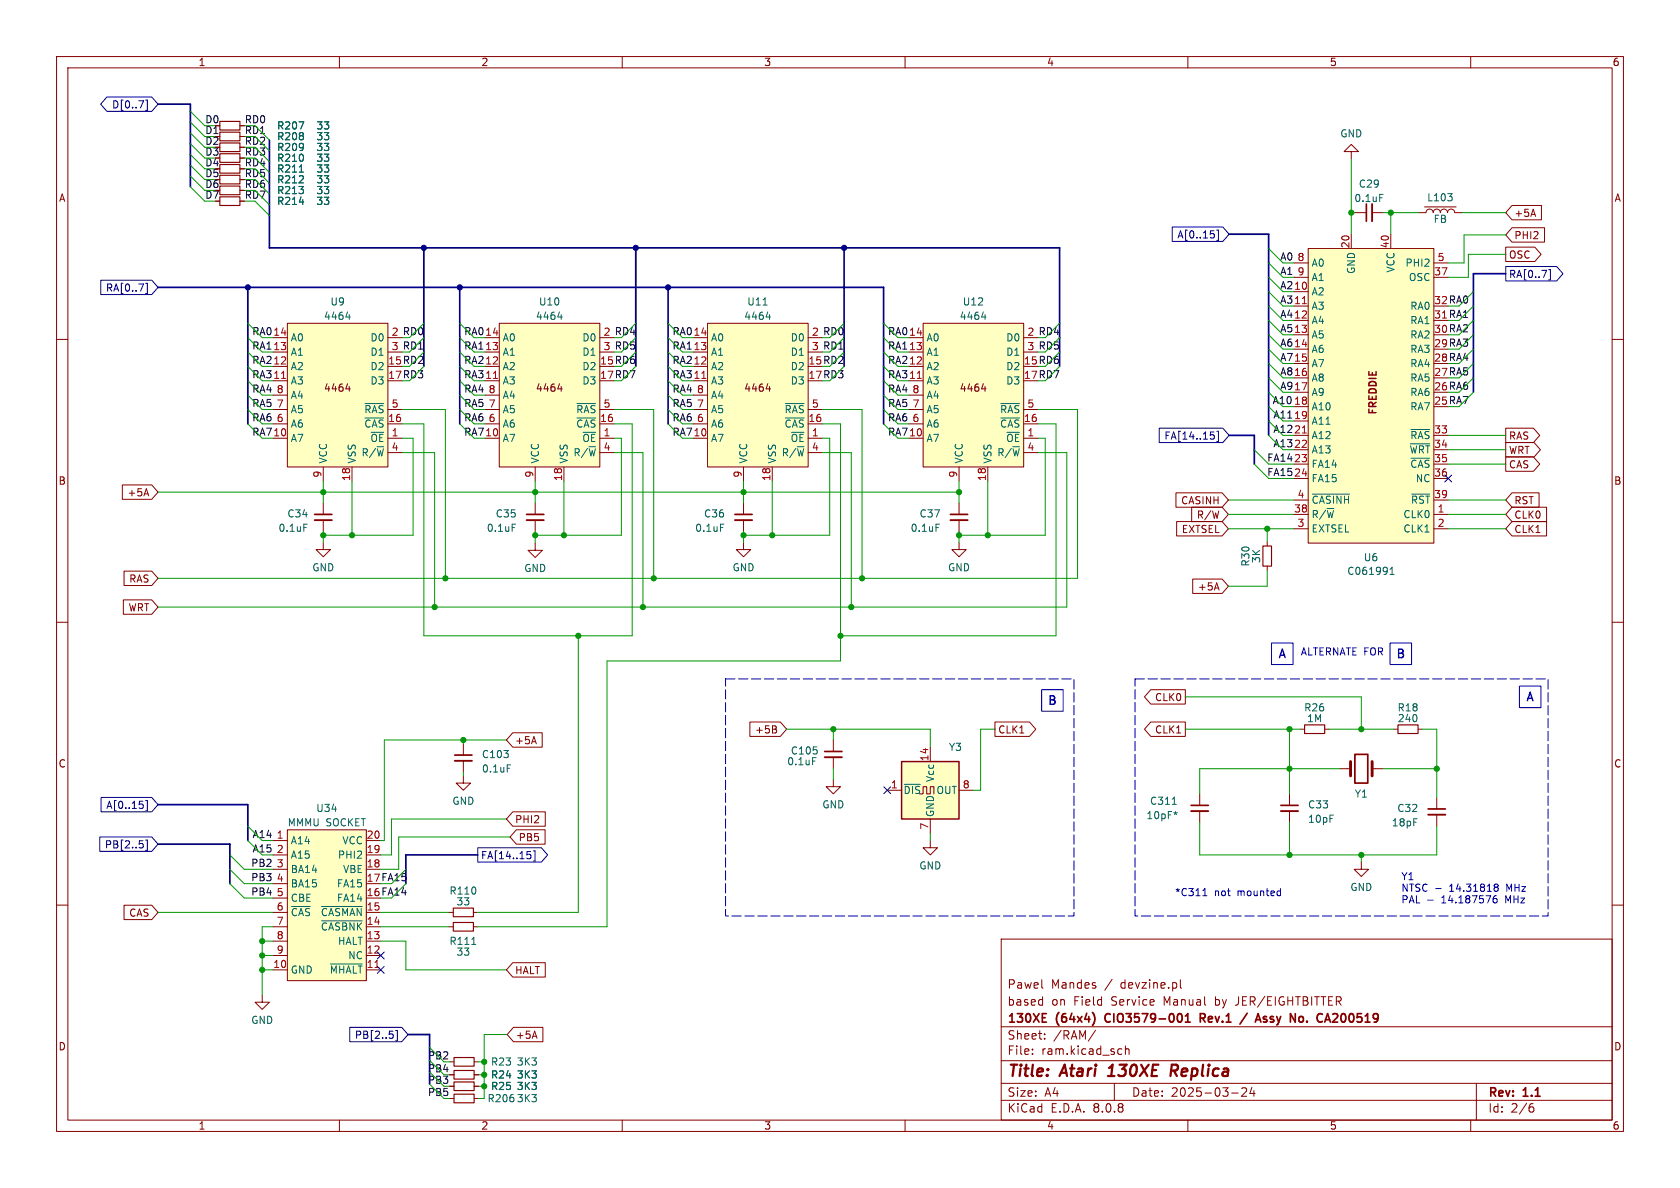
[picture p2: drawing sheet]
<svg xmlns="http://www.w3.org/2000/svg" width="297mm" height="210mm" viewBox="0 0 297 210" stroke-linecap="round" stroke-linejoin="round" font-family="sans-serif">
<g fill="none" stroke="#840000" stroke-width=".18">
<path d="M10 10h277v190h-277zM12 12h273v186h-273zM60 10v2M110 10v2M160 10v2M210 10v2M260 10v2M10 60h2M285 60h2M10 110h2M285 110h2M10 160h2"/>
<path d="M79.4 163.8h.7M83.7 163.8h.8M177 166h108v32h-108zM184.2 176.7l.1 .1M184.2 174.6l.2 .1M184.3 176.2v1.5M184.3 177.6l-.1 .1M208.7 173.2v1.3l.2 .2M285 160h2M60 198v2M110 198v2M160 198v2"/>
<path d="M177 194.5h108M177 191.5h108M177 187.5h108M177 181.5h108M182.5 186.3v.1M182.5 185.5v.1M184.7 183.6v.1M184.7 182.8v.1M193.7 182.1l-1.3 2M197 191.5v3M197.9 185.4l.4 .1M198.3 186.3l-.4 .1"/>
<path d="M199 185.5l.2-.1 .3 .1 .1 .9M199 184.9v1.5M210 198v2M217.7 193.2h1.2M219.5 192.4l.6-.1 .2 .1 .1 .3-.9 1.1h.9M221.3 192.2l-.3 1.1h.9M221.7 192.8v1M260 198v2M261 191.5v6.5M270.6 195.7h.4l.2 .3-.1 .5-.5 .1M271 195.1l-.4 .1"/>
</g>
<path d="M195.9 190.2h1.1M196.5 188.5l-.4 .3M207.5 189.3l.6 .9M207.9 188.2h-.7l-.3 2M208 189.2l-1 .1" fill="none" stroke="#840000" stroke-width=".4"/>
<g fill="none" stroke="#840000" stroke-width=".3">
<path d="M184.3 179.2h.7M193.5 179.6v1M195.5 179.4l-.2 .4 .2 .7M208.9 179.5v.9M209.6 179.6l.4-.4v1.5M212.6 180l.5 .7M212.9 179.3l-.7-.1v1.5M212.9 179.9l-.7 .1M220.5 179.1l-1.3 1.9M222.4 179.2l.5 1.5M223.9 179.8l-.3-.1-.3 .2 .1 .2 .5 .2M230.1 179.7l.3 .3v.4l-.3 .3"/>
<path d="M234.7 179.2l.5 1.5M236.2 179.2l-.6 .1M236.4 179.8l-.8 .9h.9M184.3 180.7h.7M209.6 180.7h.8M222.1 180.3h.7M223.3 180.6h.6"/>
</g>
<path d="M80.1 163.1h3.6v1.5h-3.6z" fill="none" stroke="#840000" stroke-width=".2"/>
<path d="M83.4 166.9h.7" fill="none" stroke="#006464" stroke-width=".18"/>
<path d="M231.3 43.9h22.2v52.1h-22.2z" fill="#ffffc2"/>
<g fill="none" stroke="#840000" stroke-width=".18">
<path d="M228.7 51.6h2.6M228.7 54.1h2.6M228.7 56.6h2.6M228.7 59.2h2.6M228.7 49h2.6M228.7 46.5h2.6M231.3 43.9h22.2v52.1h-22.2zM238.9 41.4v2.5M245.9 41.4v2.5M253.5 49h2.5M253.5 46.5h2.5M228.7 61.7h2.6"/>
<path d="M228.7 64.3h2.6M228.7 66.8h2.6M228.7 69.3h2.6M228.7 71.9h2.6M228.7 74.4h2.6M228.7 77h2.6M228.7 79.5h2.6M253.5 77h2.5M253.5 79.5h2.5M57.1 95.9v1.3h1.3l-1.3 1.2-1.2-1.2h1.2M228.7 90.9h2.6M228.7 93.5h2.6"/>
<path d="M228.7 82h2.6M228.7 84.6h2.6M228.7 88.4h2.6M253.5 90.9h2.5M253.5 93.5h2.5M253.5 82h2.5M253.5 84.6h2.5M253.5 88.4h2.5M212.1 140.3v2.1M212.1 143.4v2"/>
</g>
<path d="M230.2 53.7h.8M230.2 76.5h.8" fill="none" stroke="#a90000" stroke-width=".18"/>
<path d="M249.3 78.5h3.5M249.4 75.9h3.4M232 87.3h6.6M249.4 81h3.4M249.6 87.3h3.2M245.7 101.5h.8M245.7 100.6l.4-.3v1.2M207.2 142.2h.8M208.1 143.6l-.3 .2 .2 .2" fill="none" stroke="#006464" stroke-width=".18"/>
<path d="M210.6 143.4h3" fill="none" stroke="#840000" stroke-width=".33"/>
<path d="M210.6 142.4h3" fill="none" stroke="#840000" stroke-width=".3"/>
<path d="M159.4 134.6h10.1v10.2h-10.1z" fill="#ffffc2"/>
<path d="M159.4 134.6h10.1v10.2h-10.1z" fill="none" stroke="#840000" stroke-width=".25"/>
<path d="M131.4 95.9v1.3h1.3l-1.3 1.2-1.2-1.2h1.2M169.5 88.9v2M169.5 91.9v2.1M147.3 137.8v1.3h1.3l-1.3 1.2-1.3-1.2h1.3M147.3 130.8v2M147.3 133.9v2M156.8 139.7h2.6M164.5 132.1v2.5M169.5 139.7h2.6M164.5 148.6v1.3h1.2l-1.2 1.2-1.3-1.2h1.3M164.5 144.8v2.5M46.4 175.9v1.3h1.2l-1.2 1.2-1.3-1.2h1.3" fill="none" stroke="#840000" stroke-width=".18"/>
<path d="M165.5 92.7h.6M159.9 138.7h2.8" fill="none" stroke="#006464" stroke-width=".18"/>
<path d="M168 91.9h3.1M145.8 133.9h3" fill="none" stroke="#840000" stroke-width=".33"/>
<path d="M168 90.9h3.1M145.8 132.8h3" fill="none" stroke="#840000" stroke-width=".3"/>
<path d="M163.2 57.2h17.8v25.4h-17.8z" fill="#ffffc2"/>
<g fill="none" stroke="#840000" stroke-width=".18">
<path d="M160.7 59.7h2.5M163.2 57.2h17.8v25.4h-17.8zM160.7 77.5h2.5M160.7 67.3h2.5M160.7 64.8h2.5M160.7 62.2h2.5M160.7 74.9h2.5M160.7 72.4h2.5M160.7 69.9h2.5M173.5 68.7h.8M174.1 68.3v.9M181 77.5h2.5"/>
<path d="M181 62.2h2.5M181 74.9h2.5M181 72.4h2.5M169.5 95.9v1.3h1.3l-1.3 1.2-1.2-1.2h1.2M169.5 82.6v2.5M174.6 82.6v2.5M181 80h2.5M224 95.8v.7M224 100.1v.7"/>
</g>
<path d="M162.2 66.9h.7" fill="none" stroke="#a90000" stroke-width=".18"/>
<path d="M173.5 56h.8M174.1 55.6v.9M176.9 73.9h3.3M176.9 71.3h3.3" fill="none" stroke="#006464" stroke-width=".18"/>
<path d="M223.3 96.5h1.5v3.6h-1.5z" fill="none" stroke="#840000" stroke-width=".2"/>
<path d="M50.8 146.7h14v26.7h-14z" fill="#ffffc2"/>
<g fill="none" stroke="#840000" stroke-width=".18">
<path d="M42.4 22.2h.8M42.4 24.1h.8M42.4 27.9h.8M42.4 29.8h.8M42.4 31.8h.8M42.4 35.6h.8M42.4 33.7h.8M42.4 26h.8M238.9 26.8h1.3l-1.3-1.3-1.3 1.3h1.3v1.3M239.5 37.6h2.1M242.6 37.6h2M81.9 131.4v2.1"/>
<path d="M81.9 134.5v2M246.4 128.9h.7M250.7 128.9h.8M48.3 148.6h2.5M48.3 153.7h2.5M48.3 151.1h2.5M48.3 156.2h2.5M48.3 158.8h2.5M50.8 146.7h14v26.7h-14zM64.8 148.6h2.5M64.8 153.7h2.5M64.8 151.1h2.5"/>
<path d="M254 141v2M254 144v2.1M48.3 171.5h2.5M48.3 168.9h2.5M48.3 166.4h2.5M48.3 163.8h2.5M48.3 161.3h2.5M64.8 171.5h2.5M64.8 168.9h2.5M64.8 166.4h2.5M64.8 163.8h2.5M64.8 161.3h2.5"/>
<path d="M79.4 161.3h.7M83.7 161.3h.8M79.5 190h.8M83.8 190h.8"/>
</g>
<path d="M52.9 21.5h.8l-.5 1.3M52.9 30.4h.7M52.9 35.7h.8M243.9 34.4h.6M89.7 135.2h.6M51.5 160.2h3.3M56.9 162.8h7.1M56.9 160.2h7.1M58.4 170.4h5.6" fill="none" stroke="#006464" stroke-width=".18"/>
<path d="M66.3 171h.7" fill="none" stroke="#a90000" stroke-width=".18"/>
<path d="M38.9 21.5h3.5v1.5h-3.5zM38.9 23.4h3.5v1.5h-3.5zM38.9 27.2h3.5v1.5h-3.5zM38.9 29.1h3.5v1.5h-3.5zM38.9 31h3.5v1.5h-3.5zM38.9 34.8h3.5v1.5h-3.5zM38.9 32.9h3.5v1.5h-3.5zM38.9 25.3h3.5v1.5h-3.5zM247.1 128.1h3.6v1.6h-3.6zM80.1 160.5h3.6v1.6h-3.6zM80.3 189.2h3.5v1.6h-3.5z" fill="none" stroke="#840000" stroke-width=".2"/>
<path d="M242.6 36.1v3M80.4 134.5h3M252.5 144h3" fill="none" stroke="#840000" stroke-width=".33"/>
<path d="M241.6 36.1v3M80.4 133.5h3M252.5 143h3" fill="none" stroke="#840000" stroke-width=".3"/>
<path d="M125.1 57.2h17.8v25.4h-17.8z" fill="#ffffc2"/>
<g fill="none" stroke="#840000" stroke-width=".18">
<path d="M122.6 59.7h2.5M125.1 57.2h17.8v25.4h-17.8zM122.6 77.5h2.5M122.6 67.3h2.5M122.6 64.8h2.5M122.6 62.2h2.5M122.6 74.9h2.5M122.6 72.4h2.5M122.6 69.9h2.5M135.4 68.7h.8M136 68.3v.9M142.9 77.5h2.5"/>
<path d="M142.9 62.2h2.5M142.9 74.9h2.5M142.9 72.4h2.5M131.4 82.6v2.5M136.5 82.6v2.5M142.9 80h2.5M81.9 137.2v1.2h1.3l-1.3 1.3-1.3-1.3h1.3M236.9 135.9h1.9M242.6 135.9h1.9M240.7 152.4v1.3h1.2l-1.2 1.2-1.3-1.2h1.3"/>
</g>
<path d="M124.1 66.9h.7" fill="none" stroke="#a90000" stroke-width=".18"/>
<path d="M134.9 53.9h.7M135.4 56h.8M136 55.6v.9M138.8 73.9h3.3M138.8 71.3h3.3" fill="none" stroke="#006464" stroke-width=".18"/>
<path d="M239.5 133.4h2.3v5h-2.3z" fill="none" stroke="#840000" stroke-width=".3"/>
<path d="M238.8 134.6v2.6M242.6 134.6v2.6" fill="none" stroke="#840000" stroke-width=".51"/>
<path d="M50.8 57.2h17.8v25.4h-17.8z" fill="#ffffc2"/>
<g fill="none" stroke="#840000" stroke-width=".18">
<path d="M48.3 59.7h2.5M50.8 57.2h17.8v25.4h-17.8zM48.3 77.5h2.5M48.3 67.3h2.5M48.3 64.8h2.5M48.3 62.2h2.5M48.3 74.9h2.5M48.3 72.4h2.5M48.3 69.9h2.5M61.1 68.7h.8M61.7 68.3v.9M68.6 77.5h2.5"/>
<path d="M68.6 62.2h2.5M68.6 74.9h2.5M68.6 72.4h2.5M57.1 82.6v2.5M57.1 88.9v2M57.1 91.9v2.1M62.2 82.6v2.5M68.6 80h2.5M94.6 96v1.3h1.3l-1.3 1.3-1.3-1.3h1.3M94.6 88.9v2M94.6 91.9v2.1M79.5 192h.8"/>
<path d="M83.8 192h.8"/>
</g>
<path d="M49.8 66.9h.7" fill="none" stroke="#a90000" stroke-width=".18"/>
<path d="M61.1 56h.8M61.7 55.6v.9M64.5 73.9h3.3M64.5 71.3h3.3M53.7 92.7h.6M90.5 92.7h.6" fill="none" stroke="#006464" stroke-width=".18"/>
<path d="M55.6 91.9h3.1M93.1 91.9h3" fill="none" stroke="#840000" stroke-width=".33"/>
<path d="M55.6 90.9h3.1M93.1 90.9h3" fill="none" stroke="#840000" stroke-width=".3"/>
<path d="M80.3 191.3h3.5v1.5h-3.5z" fill="none" stroke="#840000" stroke-width=".2"/>
<path d="M88.3 57.2h17.7v25.4h-17.7z" fill="#ffffc2"/>
<g fill="none" stroke="#840000" stroke-width=".18">
<path d="M42.4 26h.8M42.4 33.7h.8M42.4 35.6h.8M42.4 31.8h.8M42.4 29.8h.8M42.4 27.9h.8M42.4 24.1h.8M42.4 22.2h.8M250.8 37.6h1.3a.64 .64 0 0 1 .6-.6 .64 .64 0 0 1 .7 .6 .64 .64 0 0 1 .6-.6 .64 .64 0 0 1 .6 .6 .64 .64 0 0 1 .7-.6 .64 .64 0 0 1 .6 .6 .64 .64 0 0 1 .6-.6 .64 .64 0 0 1 .7 .6h1.2M251.8 36.6h5.6M267.3 36.3h5.2v2.6h-5.2l-1.1-1.3zM271 37l.5 1.3"/>
<path d="M85.7 59.7h2.6M88.3 57.2h17.7v25.4h-17.7zM266.2 43.7h5.1l1.1 1.3-1.1 1.2h-5.1zM267.3 40.3h5.8v2.5h-5.8l-1.1-1.3zM85.7 77.5h2.6M85.7 67.3h2.6M85.7 64.8h2.6M85.7 62.2h2.6M85.7 74.9h2.6M85.7 72.4h2.6M85.7 69.9h2.6M98.6 68.7h.8"/>
<path d="M99.2 68.3v.9M106 77.5h2.6M106 62.2h2.6M106 74.9h2.6M106 72.4h2.6M266.2 78.2h5l1.1 1.3-1.1 1.3h-5zM266.2 75.7h4.9l1.1 1.3-1.1 1.2h-4.9zM21.6 85.7h5.2l1.1 1.3-1.1 1.3h-5.2zM25.9 86.4l.4 1.3M94.6 82.6v2.5M99.7 82.6v2.5M106 80h2.6"/>
<path d="M131.4 88.9v2M131.4 91.9v2.1M207.9 87.1h8.2l1.1 1.3-1.1 1.3h-8.2zM208 92.2h8.1l1.1 1.3-1.1 1.2h-8.1zM210.7 89.7h5.4l1.1 1.2-1.1 1.3h-5.4zM266.2 80.8h4.9l1.1 1.2-1.1 1.3h-4.9zM267.3 89.7h6.1v2.5h-6.1l-1.1-1.3zM267.3 92.2h6.1v2.5h-6.1l-1.1-1.2zM267.3 87.1h4.8v2.6h-4.8l-1.1-1.3zM21.8 106h5l1.1 1.3-1.1 1.3h-5zM21.9 101h4.9l1.1 1.2-1.1 1.3h-4.9zM210.9 102.4h5.2l1.1 1.2-1.1 1.3h-5.2z"/>
<path d="M215.1 103l.4 1.3M90.6 129.5h5.3v2.6h-5.3l-1.1-1.3zM94.4 130.2l.4 1.3M132.6 127.6h5.4l1.1 1.3-1.1 1.3h-5.4zM137 128.9l.3 .3-.1 .3-.1 .1M137.1 128.4l.1 .1-.1 .3M175.9 127.6h6.1l1.1 1.3-1.1 1.3h-6.1zM203.4 121.9h6.1v2.6h-6.1l-1.1-1.3zM203.4 127.6h6.1v2.6h-6.1l-1.1-1.3zM229.9 128.9h.7M234.2 128.9h.7M90.6 143.5h5.8v2.6h-5.8l-1.1-1.3z"/>
<path d="M91.3 146.7h5.1v2.5h-5.1l-1.1-1.2zM228 140.3v2.1M228 143.4v2M21.9 160h4.9l1.1 1.3-1.1 1.3h-4.9zM90.6 170.2h5.8v2.5h-5.8l-1.1-1.2zM79.5 194.2h.8M79.5 187.7h.8M79.5 190h.8M79.5 192h.8M83.8 194.2h.8M83.8 187.7h.8M83.8 190h.8"/>
<path d="M83.8 192h.8M90.8 181.6h5.2v2.6h-5.2l-1.1-1.3zM94.5 182.3l.4 1.3"/>
</g>
<path d="M87.2 66.9h.8" fill="none" stroke="#a90000" stroke-width=".18"/>
<path d="M52.9 21.5h.8l-.5 1.3M52.9 35.7h.8M52.9 30.4h.7M255.9 34.2h.8l-.4 .5M256.7 34.8v.6M98.6 56h.8M99.2 55.6v.9M102 73.9h3.3M102 71.3h3.3M127.4 92.7h.6" fill="none" stroke="#006464" stroke-width=".18"/>
<path d="M129.9 91.9h3.1M226.4 143.4h3.1" fill="none" stroke="#840000" stroke-width=".33"/>
<path d="M129.9 90.9h3.1M226.4 142.4h3.1" fill="none" stroke="#840000" stroke-width=".3"/>
<path d="M230.6 128.1h3.6v1.6h-3.6zM80.3 193.4h3.5v1.5h-3.5zM80.3 186.9h3.5v1.6h-3.5z" fill="none" stroke="#840000" stroke-width=".2"/>
<g fill="none" stroke="#000084" stroke-width=".18">
<path d="M18.9 17.1h7.9l1.1 1.3-1.1 1.3h-7.9l-1.1-1.3zM25.7 17.7h.3v1.8h-.3M17.8 49.5h9l1.1 1.3-1.1 1.3h-9zM25.7 50.1h.3v1.8h-.3M207.2 40.1h9l1.1 1.3-1.1 1.3h-9zM214.6 41.4v.6M215.1 40.7h.3v1.8h-.3M266.2 47.1h9l1.1 1.3-1.1 1.3h-9zM273.8 47.7h.3v1.8h-.3M204.9 75.7h11.3l1.1 1.3-1.1 1.2h-11.3zM214 76.4h.6M214.1 76.8h.3l.3 .3-.1 .4-.5 .1"/>
<path d="M215.1 76.2h.3v1.9h-.3M255.4 84l1.2 1.2M256.6 84l-1.2 1.2M156.2 139.1l1.3 1.2M157.5 139.1l-1.3 1.2M17.6 148h9.2l1.1 1.2-1.1 1.3h-9.2zM17.9 141h8.9l1.1 1.2-1.1 1.3h-8.9zM24.7 148.6h.6M25.2 149.2l.1 .2-.1 .4M25.3 142.2v.6M25.7 141.5h.3v1.8h-.3M25.7 148.5h.3v1.8h-.3"/>
<path d="M84.5 149.9h11.2l1.1 1.2-1.1 1.3h-11.2zM93.2 150.5h.6M93.3 151h.3l.3 .3-.1 .4-.5 .1M94.3 150.4h.3v1.8h-.3M66.7 168.3l1.2 1.2M66.7 170.8l1.2 1.3M67.9 168.3l-1.2 1.2M67.9 170.8l-1.2 1.3M61.8 181.6h9.2l1.1 1.3-1.1 1.3h-9.2zM68.9 182.3h.6M69.4 182.8l.1 .2-.1 .5M69.9 182.2h.3v1.8h-.3"/>
</g>
<g fill="none" stroke="#0000c2" stroke-width=".18">
<path d="M224.8 113.7h3.8v3.8h-3.8zM245.7 113.7h3.9v3.8h-3.9zM184.1 121.9h3.9v3.8h-3.9zM268.6 121.3h3.8v3.8h-3.8zM212.6 158.3h.8M212.8 157.4l.2-.3v1.2M226.3 157.5l.1 .1M226.4 157.1v1.2M226.4 158.3h-.1M252.4 159.1h1M253.8 157.1h1M264.3 156.8h.1"/>
<path d="M264.3 156.4l.3-.1 .2 .1 .1 .2-.3 .2M264.4 156.8h.2M264.4 156.8l-.1 .1M264.6 158.3l-.4 .1a.86 .86 0 0 0 0 1.2l.4-.1 .1-.4-.3-.3-.3 .1-.1 .2M264.6 156.8l.3 .3-.1 .3-.2 .2-.3-.1"/>
</g>
<path d="M128.3 120h61.6v41.9h-61.6zM200.7 120h73v41.9h-73z" fill="none" stroke="#0000c2" stroke-width=".18" stroke-dasharray="1.7 .6"/>
<g fill="none" stroke="#000084" stroke-width=".3">
<path d="M27.9 18.4h5.8v14.6M47.6 24.8v19h139.7v21M27.9 50.8h128.3v24.1M43.8 50.8v24.1M74.9 43.8v21M81.3 50.8v24.1M112.4 43.8v21M118.1 50.8v24.1M149.2 43.8v21M217.3 41.4h7v35.6M266.2 48.4h-5.7v20.9M217.3 77h4.4v5"/>
<path d="M27.9 142.2h15.9v6.4M27.9 149.2h12.7v7M84.5 151.1h-12.7v5.1M72.1 182.9h3.8v8.7"/>
</g>
<g fill="none" stroke="#009600" stroke-width=".18">
<path d="M33.7 19.7l2.5 2.5M33.7 25.4l2.5 2.5M33.7 21.6l2.5 2.5M33.7 29.2l2.5 2.6M33.7 27.3l2.5 2.5M33.7 23.5l2.5 2.5M33.7 31.1l2.5 2.6M33.7 33l2.5 2.6M45.1 24.1l2.5 2.6M45.1 35.6l2.5 2.5M45.1 33.7l2.5 2.5M45.1 27.9l2.5 2.6"/>
<path d="M45.1 26l2.5 2.6M45.1 31.8l2.5 2.5M45.1 22.2l2.5 2.6M45.1 29.8l2.5 2.6M238.9 37.6h.6M238.9 28.1v13.3M244.6 37.6h6.2M245.9 37.6v3.8M258.4 37.6h7.8M43.8 59.7l2.6 2.5M43.8 57.2l2.6 2.5M74.9 59.7l-2.5 2.5"/>
<path d="M74.9 57.2l-2.5 2.5M81.3 57.2l2.5 2.5M81.3 59.7l2.5 2.5M112.4 57.2l-2.5 2.5M112.4 59.7l-2.5 2.5M118.1 59.7l2.5 2.5M118.1 57.2l2.5 2.5M149.2 59.7l-2.5 2.5M149.2 57.2l-2.5 2.5M156.2 57.2l2.5 2.5M156.2 59.7l2.5 2.5M187.3 59.7l-2.5 2.5"/>
<path d="M187.3 57.2l-2.5 2.5M224.3 46.5l2.5 2.5h1.9M224.3 43.9l2.5 2.6M224.3 54.1l2.5 2.5M224.3 59.2l2.5 2.5M224.3 49l2.5 2.6M224.3 56.6l2.5 2.6M224.3 51.6l2.5 2.5M260.5 59.2l-2.6 2.5M260.5 56.6l-2.6 2.6M260.5 54.1l-2.6 2.5M260.5 51.6l-2.6 2.5"/>
<path d="M266.2 41.5h-7.4v5h-2.8M266.2 45h-6.6v4h-3.6M43.8 62.2l2.6 2.6M43.8 64.8l2.6 2.5M43.8 67.3l2.6 2.6M43.8 69.9l2.6 2.5M43.8 72.4l2.6 2.5M43.8 74.9l2.6 2.6M71.1 74.9h3.8v37.5h36.9v-37.5h-3.2M71.1 77.5h1.9v17.1h-15.9M71.1 72.4h7.6v29.8M74.9 64.8l-2.5 2.5"/>
<path d="M74.9 62.2l-2.5 2.6M81.3 62.2l2.5 2.6M81.3 69.9l2.5 2.5M81.3 64.8l2.5 2.5M81.3 74.9l2.5 2.6M81.3 72.4l2.5 2.5M81.3 67.3l2.5 2.6M108.6 72.4h7v29.8M108.6 77.5h1.3v17.1h-15.3M112.4 64.8l-2.5 2.5M112.4 62.2l-2.5 2.6M118.1 64.8l2.5 2.5"/>
<path d="M118.1 69.9l2.5 2.5M118.1 74.9l2.5 2.6M118.1 67.3l2.5 2.6M118.1 72.4l2.5 2.5M118.1 62.2l2.5 2.6M145.4 74.9h3.2v41.9h-41.3v47h-22.8M145.4 72.4h7v29.8M145.4 77.5h1.3v17.1h-15.3M149.2 62.2l-2.5 2.6M149.2 64.8l-2.5 2.5M156.2 67.3l2.5 2.6M156.2 62.2l2.5 2.6"/>
<path d="M156.2 64.8l2.5 2.5M156.2 74.9l2.5 2.6M156.2 72.4l2.5 2.5M156.2 69.9l2.5 2.5M183.5 72.4h7v29.8h-162.6M183.5 77.5h1.3v17.1h-15.3M183.5 74.9h3.2v37.5h-38.1M187.3 62.2l-2.5 2.6M187.3 64.8l-2.5 2.5M221.7 79.5l2.6 2.5h4.4M224.3 69.3l2.5 2.6h1.9M224.3 71.9l2.5 2.5h1.9"/>
<path d="M224.3 74.4l2.5 2.6h1.9M224.3 77l2.5 2.5h1.9M224.3 66.8l2.5 2.5M224.3 64.3l2.5 2.5M224.3 61.7l2.5 2.6M256 77h10.2M256 79.5h10.2M260.5 69.3l-2.6 2.6M260.5 66.8l-2.6 2.5M260.5 61.7l-2.6 2.6M260.5 64.3l-2.6 2.5M27.9 87h141.6"/>
<path d="M57.1 85.1v3.8M57.1 94v1.9M62.2 85.1v9.5M71.1 80h5.7v27.3M94.6 85.1v3.8M94.6 94v2M99.7 85.1v9.5M108.6 80h5.1v27.3M131.4 85.1v3.8M131.4 94v1.9M136.5 85.1v9.5M145.4 80h5.1v27.3"/>
<path d="M169.5 85.1v3.8M169.5 94v1.9M174.6 85.1v9.5M183.5 80h5.1v27.3h-160.7M217.2 93.5h11.5M217.2 88.4h11.5M217.2 90.9h11.5M221.7 82l2.6 2.6h4.4M224 93.5v2.3M256 93.5h10.2M256 82h10.2M256 88.4h10.2"/>
<path d="M256 90.9h10.2M102.2 112.4v48.9h-17.7M224 100.8v2.8h-6.8M81.9 130.8v.6M81.9 136.5v.7M89.5 130.8h-21.6v17.8h-.6M139.1 128.9h25.4v3.2M147.3 128.9v1.9M147.3 135.9v1.9M175.9 128.9h-2.5v10.8h-1.3M209.5 128.9h20.4M209.5 123.2h31.2v5.7"/>
<path d="M228 128.9v11.4M234.9 128.9h11.5M236.9 135.9h-24.8v4.4M244.5 135.9h9.5M251.5 128.9h2.5v12.1M40.6 151.1l2.6 2.6h5.1M40.6 153.7l2.6 2.5h5.1M40.6 156.2l2.6 2.6h5.1M43.8 148.6l2.6 2.5h1.9M43.8 146.1l2.6 2.5h1.9M71.8 153.7l-2.6 2.5M71.8 156.2l-2.6 2.6"/>
<path d="M89.5 144.8h-20.3v6.3h-1.9M90.2 148h-19.7v5.7h-3.2M164.5 147.3v1.3M212.1 145.4v5.7h41.9v-5M228 145.4v5.7M240.7 151.1v1.3M27.9 161.3h20.4M46.4 171.5h1.9M46.4 166.4h1.9M46.4 168.9h1.9M48.3 163.8h-1.9v12.1M67.3 163.8h12.1"/>
<path d="M67.3 161.3h12.1M67.3 166.4h4.5v5.1h17.7M75.9 189.5l2.6 2.5h1M75.9 191.6l2.6 2.6h1M75.9 187.5l2.6 2.5h1M75.9 185.2l2.6 2.5h1M84.6 192h1M84.6 190h1M84.6 187.7h1M89.7 182.9h-4.1v11.3h-1"/>
</g>
<g fill="#009600" stroke="#009600" stroke-width=".18">
<circle cx="245.9" cy="37.6" r=".46"/>
<circle cx="238.9" cy="37.6" r=".46"/>
<circle cx="254" cy="135.9" r=".46"/>
<circle cx="240.7" cy="151.1" r=".46"/>
<circle cx="228" cy="135.9" r=".46"/>
<circle cx="228" cy="151.1" r=".46"/>
<circle cx="224" cy="93.5" r=".46"/>
<circle cx="228" cy="128.9" r=".46"/>
<circle cx="240.7" cy="128.9" r=".46"/>
<circle cx="76.8" cy="107.3" r=".46"/>
<circle cx="57.1" cy="94.6" r=".46"/>
<circle cx="62.2" cy="94.6" r=".46"/>
<circle cx="99.7" cy="94.6" r=".46"/>
<circle cx="131.4" cy="94.6" r=".46"/>
<circle cx="115.6" cy="102.2" r=".46"/>
<circle cx="113.7" cy="107.3" r=".46"/>
<circle cx="94.6" cy="94.6" r=".46"/>
<circle cx="94.6" cy="87" r=".46"/>
<circle cx="78.7" cy="102.2" r=".46"/>
<circle cx="102.2" cy="112.4" r=".46"/>
<circle cx="46.4" cy="168.9" r=".46"/>
<circle cx="46.4" cy="171.5" r=".46"/>
<circle cx="46.4" cy="166.4" r=".46"/>
<circle cx="57.1" cy="87" r=".46"/>
<circle cx="85.6" cy="190" r=".46"/>
<circle cx="85.6" cy="192" r=".46"/>
<circle cx="85.6" cy="187.7" r=".46"/>
<circle cx="81.9" cy="130.8" r=".46"/>
<circle cx="169.5" cy="87" r=".46"/>
<circle cx="169.5" cy="94.6" r=".46"/>
<circle cx="174.6" cy="94.6" r=".46"/>
<circle cx="131.4" cy="87" r=".46"/>
<circle cx="152.4" cy="102.2" r=".46"/>
<circle cx="150.5" cy="107.3" r=".46"/>
<circle cx="148.6" cy="112.4" r=".46"/>
<circle cx="147.3" cy="128.9" r=".46"/>
<circle cx="136.5" cy="94.6" r=".46"/>
</g>
<g fill="#000084" stroke="#000084" stroke-width=".18">
<circle cx="149.2" cy="43.8" r=".46"/>
<circle cx="118.1" cy="50.8" r=".46"/>
<circle cx="112.4" cy="43.8" r=".46"/>
<circle cx="43.8" cy="50.8" r=".46"/>
<circle cx="74.9" cy="43.8" r=".46"/>
<circle cx="81.3" cy="50.8" r=".46"/>
</g>
<g font-size="2.8" fill="#840000">
<text x="178" y="190.9">Title:</text>
<text x="187.7" y="190.9">Atari</text>
<text x="196.8" y="190.9">130XE</text>
<text x="208.6" y="190.9">Replica</text>
</g>
<g font-size="2.1" fill="#0000c2">
<text x="225.8" y="116.7">A</text>
<text x="246.7" y="116.7">B</text>
<text x="185.1" y="125">B</text>
<text x="269.6" y="124.3">A</text>
</g>
<g font-size="2.1" fill="#840000">
<text x="178" y="178">based</text>
<text x="178" y="175">Pawel</text>
<text x="185.8" y="175">Mandes</text>
<text x="185.9" y="178">on</text>
<text x="189.9" y="178">Field</text>
<text x="195.4" y="175">/</text>
<text x="196.6" y="178">Service</text>
<text x="198.3" y="175">devzine.pl</text>
<text x="206" y="178">Manual</text>
<text x="215.2" y="178">by</text>
<text x="219" y="178">JER/EIGHTBITTER</text>
<text x="178" y="184">Sheet:</text>
<text x="178" y="181.2">130XE</text>
<text x="186.2" y="184">/RAM/</text>
<text x="186.8" y="181.2">(64x4)</text>
<text x="196.1" y="181.2">CIO3579-001</text>
<text x="213.4" y="181.2">Rev.1</text>
<text x="221.3" y="181.2">/</text>
<text x="224.6" y="181.2">Assy</text>
<text x="231.2" y="181.2">No.</text>
<text x="236.6" y="181.2">CA200519</text>
<text x="178" y="186.7">File:</text>
<text x="184.1" y="186.7">ram.kicad_sch</text>
<text x="178" y="196.9">KiCad</text>
<text x="178" y="194.1">Size:</text>
<text x="184.7" y="194.1">A4</text>
<text x="185.7" y="196.9">E.D.A.</text>
<text x="193.3" y="196.9">8.0.8</text>
<text x="200" y="194.1">Date:</text>
<text x="207" y="194.1">2025-03-24</text>
<text x="263" y="194.3">Rev:</text>
<text x="263" y="196.9">Id:</text>
<text x="267.1" y="196.9">2/6</text>
<text x="269.4" y="194.3">1.1</text>
</g>
<g font-size="1.8" fill="#840000">
<text x="35" y="11.9">1</text>
<text x="85" y="11.9">2</text>
<text x="135" y="11.9">3</text>
<text x="185" y="11.9">4</text>
<text x="235" y="11.9">5</text>
<text x="285" y="11.9">6</text>
<text x="36.2" y="21.9">D0</text>
<text x="36.2" y="29.5">D4</text>
<text x="36.2" y="25.7">D2</text>
<text x="10.3" y="35.9">A</text>
<text x="36.2" y="35.2">D7</text>
<text x="36.2" y="31.4">D5</text>
<text x="285.3" y="35.9">A</text>
<text x="267.6" y="38.5">+5A</text>
<text x="266.7" y="45.9">OSC</text>
<text x="267.6" y="42.5">PHI2</text>
<text x="57.2" y="69.5">4464</text>
<text x="94.6" y="69.5">4464</text>
<text x="131.5" y="69.5">4464</text>
<text x="169.6" y="69.5">4464</text>
<text x="243.7" y="73.5" transform="rotate(-90 243.7 73.5)">FREDDIE</text>
<text x="266.7" y="77.9">RAS</text>
<text x="266.7" y="83">CAS</text>
<text x="266.7" y="80.5">WRT</text>
<text x="10.3" y="85.9">B</text>
<text x="22.4" y="87.9">+5A</text>
<text x="208.7" y="89.3">CASINH</text>
<text x="267.6" y="89.3">RST</text>
<text x="285.3" y="85.9">B</text>
<text x="208.8" y="94.4">EXTSEL</text>
<text x="211.5" y="91.9">R/W</text>
<text x="267.6" y="91.9">CLK0</text>
<text x="267.6" y="94.4">CLK1</text>
<text x="22.7" y="103.2">RAS</text>
<text x="211.7" y="104.6">+5A</text>
<text x="22.6" y="108.3">WRT</text>
<text x="204.1" y="124.1">CLK0</text>
<text x="91" y="131.8">+5A</text>
<text x="133.4" y="129.9">+5B</text>
<text x="176.4" y="129.9">CLK1</text>
<text x="204.1" y="129.9">CLK1</text>
<text x="10.3" y="135.9">C</text>
<text x="285.3" y="135.9">C</text>
<text x="91" y="145.7">PHI2</text>
<text x="91.6" y="148.9">PB5</text>
<text x="22.7" y="162.2">CAS</text>
<text x="91" y="172.4">HALT</text>
<text x="10.3" y="185.9">D</text>
<text x="91.1" y="183.8">+5A</text>
<text x="285.3" y="185.9">D</text>
<text x="35" y="199.9">1</text>
<text x="85" y="199.9">2</text>
<text x="135" y="199.9">3</text>
<text x="185" y="199.9">4</text>
<text x="235" y="199.9">5</text>
<text x="285" y="199.9">6</text>
</g>
<g font-size="1.8" fill="#000084">
<text x="19.7" y="19.4">D[0..7]</text>
<text x="208" y="42.4">A[0..15]</text>
<text x="18.6" y="51.8">RA[0..7]</text>
<text x="266.7" y="49.3">RA[0..7]</text>
<text x="205.7" y="77.9">FA[14..15]</text>
<text x="18.7" y="143.2">A[0..15]</text>
<text x="18.4" y="150.2">PB[2..5]</text>
<text x="84.9" y="152.1">FA[14..15]</text>
<text x="62.6" y="183.8">PB[2..5]</text>
</g>
<g font-size="1.8" fill="#009600">
<text x="36.2" y="23.8">D1</text>
<text x="43.2" y="23.8">RD1</text>
<text x="43.2" y="25.7">RD2</text>
<text x="43.2" y="29.5">RD4</text>
<text x="43.2" y="31.4">RD5</text>
<text x="43.2" y="35.2">RD7</text>
<text x="226.2" y="46.1">A0</text>
<text x="226.2" y="51.2">A210</text>
<text x="226.2" y="53.8">A311</text>
<text x="253.5" y="53.8">32 RA0</text>
<text x="44.5" y="59.3">RA014</text>
<text x="69.1" y="59.4">2 RD0</text>
<text x="82" y="59.3">RA014</text>
<text x="106.6" y="59.4">2 RD4</text>
<text x="118.8" y="59.3">RA014</text>
<text x="143.4" y="59.4">2 RD0</text>
<text x="156.9" y="59.3">RA014</text>
<text x="181.5" y="59.4">2 RD4</text>
<text x="226.2" y="58.8">A513</text>
<text x="226.2" y="56.3">A412</text>
<text x="253.5" y="58.9">30 RA2</text>
<text x="253.5" y="56.4">31 RA1</text>
<text x="44.5" y="61.9">RA113</text>
<text x="44.5" y="64.4">RA212</text>
<text x="68.5" y="64.5">15 RD2</text>
<text x="69.1" y="62">3 RD1</text>
<text x="82" y="61.9">RA113</text>
<text x="82" y="64.4">RA212</text>
<text x="106" y="64.5">15 RD6</text>
<text x="106.6" y="62">3 RD5</text>
<text x="118.8" y="64.4">RA212</text>
<text x="118.8" y="61.9">RA113</text>
<text x="142.8" y="64.5">15 RD2</text>
<text x="143.4" y="62">3 RD1</text>
<text x="156.9" y="61.9">RA113</text>
<text x="156.9" y="64.4">RA212</text>
<text x="180.9" y="64.5">15 RD6</text>
<text x="181.5" y="62">3 RD5</text>
<text x="226.2" y="63.9">A715</text>
<text x="226.2" y="61.4">A614</text>
<text x="253.5" y="64">28 RA4</text>
<text x="253.5" y="61.5">29 RA3</text>
<text x="44.5" y="67">RA311</text>
<text x="44.5" y="69.5">RA4</text>
<text x="68.5" y="67.1">17 RD3</text>
<text x="82" y="69.5">RA4</text>
<text x="82" y="67">RA311</text>
<text x="106" y="67.1">17 RD7</text>
<text x="118.8" y="69.5">RA4</text>
<text x="118.8" y="67">RA311</text>
<text x="142.8" y="67.1">17 RD3</text>
<text x="156.9" y="69.5">RA4</text>
<text x="156.9" y="67">RA311</text>
<text x="180.9" y="67.1">17 RD7</text>
<text x="226.2" y="69">A917</text>
<text x="226.2" y="66.5">A816</text>
<text x="253.5" y="71.6">25 RA7</text>
<text x="253.5" y="69.1">26 RA6</text>
<text x="253.5" y="66.5">27 RA5</text>
<text x="44.5" y="72">RA5</text>
<text x="44.5" y="77.1">RA710</text>
<text x="44.5" y="74.6">RA6</text>
<text x="82" y="77.1">RA710</text>
<text x="82" y="74.6">RA6</text>
<text x="82" y="72">RA5</text>
<text x="118.8" y="77.1">RA710</text>
<text x="118.8" y="74.6">RA6</text>
<text x="118.8" y="72">RA5</text>
<text x="156.9" y="72">RA5</text>
<text x="156.9" y="77.1">RA710</text>
<text x="156.9" y="74.6">RA6</text>
<text x="64.7" y="156">17 FA15</text>
<text x="64.7" y="158.5">16 FA14</text>
</g>
<g font-size="1.8" fill="#0f0f0f">
<text x="43.2" y="21.9">RD0</text>
<text x="36.2" y="27.6">D3</text>
<text x="43.2" y="27.6">RD3</text>
<text x="36.2" y="33.3">D6</text>
<text x="43.2" y="33.3">RD6</text>
<text x="226.2" y="48.7">A1</text>
<text x="224.9" y="71.5">A10</text>
<text x="228.7" y="71.6">18</text>
<text x="225" y="74.1">A11</text>
<text x="225" y="76.6">A12</text>
<text x="228.7" y="76.7">21</text>
<text x="223.9" y="81.7">FA14</text>
<text x="225" y="79.2">A13</text>
<text x="228.7" y="79.2">22</text>
<text x="228.7" y="81.8">23</text>
<text x="223.9" y="84.2">FA15</text>
<text x="228.7" y="84.3">24</text>
<text x="44.5" y="148.2">A14</text>
<text x="44.3" y="153.3">PB2</text>
<text x="44.3" y="155.9">PB3</text>
<text x="44.5" y="150.8">A15</text>
<text x="44.3" y="158.4">PB4</text>
<text x="75.5" y="189.6">PB4</text>
<text x="75.5" y="187.4">PB2</text>
<text x="75.5" y="191.7">PB3</text>
<text x="75.5" y="193.8">PB5</text>
</g>
<g font-size="1.8" fill="#006464">
<text x="48.9" y="23.1">R207</text>
<text x="55.8" y="23.1">33</text>
<text x="48.9" y="25">R208</text>
<text x="48.9" y="28.8">R210</text>
<text x="48.9" y="26.9">R209</text>
<text x="55.8" y="25">33</text>
<text x="55.8" y="28.8">33</text>
<text x="55.8" y="26.9">33</text>
<text x="236.8" y="24.5">GND</text>
<text x="48.9" y="30.7">R211</text>
<text x="48.9" y="32.6">R212</text>
<text x="48.9" y="34.5">R213</text>
<text x="55.8" y="30.7">33</text>
<text x="55.8" y="32.6">33</text>
<text x="55.8" y="34.5">33</text>
<text x="239.3" y="35.9">0.1uF</text>
<text x="240.1" y="33.4">C29</text>
<text x="252.2" y="35.8">L103</text>
<text x="48.9" y="36.4">R214</text>
<text x="55.8" y="36.4">33</text>
<text x="253.4" y="39.6">FB</text>
<text x="231.8" y="47.3">A0</text>
<text x="248.4" y="47.3">PHI2</text>
<text x="231.8" y="52.4">A2</text>
<text x="231.8" y="49.9">A1</text>
<text x="239.8" y="48.5" transform="rotate(-90 239.8 48.5)">GND</text>
<text x="246.7" y="48.3" transform="rotate(-90 246.7 48.3)">VCC</text>
<text x="249" y="49.9">OSC</text>
<text x="57.2" y="56.7">4464</text>
<text x="58.3" y="54.2">U9</text>
<text x="94.6" y="56.7">4464</text>
<text x="95.2" y="54.2">U10</text>
<text x="131.5" y="56.7">4464</text>
<text x="132" y="54.2">U11</text>
<text x="169.6" y="56.7">4464</text>
<text x="170.1" y="54.2">U12</text>
<text x="231.8" y="55">A3</text>
<text x="231.8" y="57.5">A4</text>
<text x="249.2" y="57.5">RA1</text>
<text x="249.2" y="55">RA0</text>
<text x="51.3" y="65.6">A2</text>
<text x="51.3" y="63.1">A1</text>
<text x="51.3" y="60.6">A0</text>
<text x="65.4" y="65.6">D2</text>
<text x="65.4" y="60.6">D0</text>
<text x="65.4" y="63.1">D1</text>
<text x="88.8" y="65.6">A2</text>
<text x="88.8" y="63.1">A1</text>
<text x="88.8" y="60.6">A0</text>
<text x="102.9" y="65.6">D2</text>
<text x="102.9" y="60.6">D0</text>
<text x="102.9" y="63.1">D1</text>
<text x="125.6" y="65.6">A2</text>
<text x="125.6" y="63.1">A1</text>
<text x="125.6" y="60.6">A0</text>
<text x="139.7" y="65.6">D2</text>
<text x="139.7" y="60.6">D0</text>
<text x="139.7" y="63.1">D1</text>
<text x="163.7" y="65.6">A2</text>
<text x="163.7" y="63.1">A1</text>
<text x="163.7" y="60.6">A0</text>
<text x="177.8" y="65.6">D2</text>
<text x="177.8" y="60.6">D0</text>
<text x="177.8" y="63.1">D1</text>
<text x="231.8" y="60">A5</text>
<text x="231.8" y="62.6">A6</text>
<text x="231.8" y="65.1">A7</text>
<text x="249.2" y="65.1">RA4</text>
<text x="249.2" y="62.6">RA3</text>
<text x="249.2" y="60">RA2</text>
<text x="51.3" y="68.2">A3</text>
<text x="51.3" y="70.7">A4</text>
<text x="65.4" y="68.2">D3</text>
<text x="88.8" y="68.2">A3</text>
<text x="88.8" y="70.7">A4</text>
<text x="102.9" y="68.2">D3</text>
<text x="125.6" y="68.2">A3</text>
<text x="125.6" y="70.7">A4</text>
<text x="139.7" y="68.2">D3</text>
<text x="163.7" y="68.2">A3</text>
<text x="163.7" y="70.7">A4</text>
<text x="177.8" y="68.2">D3</text>
<text x="231.8" y="67.7">A8</text>
<text x="231.8" y="70.2">A9</text>
<text x="249.2" y="70.2">RA6</text>
<text x="249.2" y="67.7">RA5</text>
<text x="51.3" y="75.8">A6</text>
<text x="51.3" y="73.3">A5</text>
<text x="64.3" y="75.8">~{CAS}</text>
<text x="64.3" y="73.3">~{RAS}</text>
<text x="88.8" y="75.8">A6</text>
<text x="88.8" y="73.3">A5</text>
<text x="101.8" y="75.8">~{CAS}</text>
<text x="101.8" y="73.3">~{RAS}</text>
<text x="125.6" y="75.8">A6</text>
<text x="125.6" y="73.3">A5</text>
<text x="138.6" y="75.8">~{CAS}</text>
<text x="138.6" y="73.3">~{RAS}</text>
<text x="163.7" y="75.8">A6</text>
<text x="163.7" y="73.3">A5</text>
<text x="176.7" y="75.8">~{CAS}</text>
<text x="176.7" y="73.3">~{RAS}</text>
<text x="231.8" y="72.7">A10</text>
<text x="231.8" y="75.3">A11</text>
<text x="231.8" y="77.8">A12</text>
<text x="249.2" y="72.7">RA7</text>
<text x="249.2" y="77.8">~{RAS}</text>
<text x="51.3" y="78.3">A7</text>
<text x="58" y="82" transform="rotate(-90 58 82)">VCC</text>
<text x="63.1" y="82" transform="rotate(-90 63.1 82)">VSS</text>
<text x="63.8" y="80.9">R/~{W}</text>
<text x="65.4" y="78.3">~{OE}</text>
<text x="88.8" y="78.3">A7</text>
<text x="95.5" y="82" transform="rotate(-90 95.5 82)">VCC</text>
<text x="100.6" y="82" transform="rotate(-90 100.6 82)">VSS</text>
<text x="101.3" y="80.9">R/~{W}</text>
<text x="102.9" y="78.3">~{OE}</text>
<text x="125.6" y="78.3">A7</text>
<text x="132.3" y="82" transform="rotate(-90 132.3 82)">VCC</text>
<text x="137.4" y="82" transform="rotate(-90 137.4 82)">VSS</text>
<text x="138.1" y="80.9">R/~{W}</text>
<text x="139.7" y="78.3">~{OE}</text>
<text x="163.7" y="78.3">A7</text>
<text x="170.4" y="82" transform="rotate(-90 170.4 82)">VCC</text>
<text x="175.5" y="82" transform="rotate(-90 175.5 82)">VSS</text>
<text x="176.2" y="80.9">R/~{W}</text>
<text x="177.8" y="78.3">~{OE}</text>
<text x="231.8" y="80.4">A13</text>
<text x="231.8" y="82.9">FA14</text>
<text x="249.1" y="80.4">~{WRT}</text>
<text x="249.2" y="82.9">~{CAS}</text>
<text x="231.8" y="85.4">FA15</text>
<text x="231.8" y="89.3">~{CASINH}</text>
<text x="249.3" y="89.3">~{RST}</text>
<text x="250.2" y="85.4">NC</text>
<text x="49.1" y="94.2">0.1uF</text>
<text x="50.7" y="91.7">C34</text>
<text x="86" y="94.2">0.1uF</text>
<text x="87.5" y="91.7">C35</text>
<text x="122.8" y="94.2">0.1uF</text>
<text x="124.4" y="91.7">C36</text>
<text x="160.9" y="94.2">0.1uF</text>
<text x="162.5" y="91.7">C37</text>
<text x="231.8" y="94.3">EXTSEL</text>
<text x="231.8" y="91.8">R/~{W}</text>
<text x="248" y="91.8">CLK0</text>
<text x="248" y="94.3">CLK1</text>
<text x="55.1" y="101.2">GND</text>
<text x="92.6" y="101.3">GND</text>
<text x="129.4" y="101.2">GND</text>
<text x="167.5" y="101.2">GND</text>
<text x="221.1" y="100.2" transform="rotate(-90 221.1 100.2)">R30</text>
<text x="223" y="99.6" transform="rotate(-90 223 99.6)">3K</text>
<text x="238.1" y="101.8">C061991</text>
<text x="241" y="99.4">U6</text>
<text x="230.5" y="126">R26</text>
<text x="247" y="126">R18</text>
<text x="231" y="127.9">1M</text>
<text x="247" y="127.9">240</text>
<text x="85.1" y="134.2">C103</text>
<text x="85.1" y="136.8">0.1uF</text>
<text x="139.1" y="135.5">0.1uF</text>
<text x="139.7" y="133.6">C105</text>
<text x="167.7" y="132.9">Y3</text>
<text x="55.8" y="143.7">U34</text>
<text x="79.9" y="142.5">GND</text>
<text x="145.3" y="143.1">GND</text>
<text x="159.6" y="140.6">~{DIS} OUT</text>
<text x="165.3" y="138.3" transform="rotate(-90 165.3 138.3)">Vcc</text>
<text x="203.2" y="142.5">C311</text>
<text x="231.1" y="143.1">C33</text>
<text x="239.4" y="141.2">Y1</text>
<text x="246.9" y="143.7">C32</text>
<text x="50.8" y="146.3">MMMU SOCKET</text>
<text x="51.3" y="149.5">A14</text>
<text x="60.4" y="149.5">VCC</text>
<text x="165.3" y="144.5" transform="rotate(-90 165.3 144.5)">GND</text>
<text x="202.6" y="145">10pF*</text>
<text x="231.1" y="145.6">10pF</text>
<text x="246" y="146.3">18pF</text>
<text x="51.3" y="152">A15</text>
<text x="51.3" y="154.5">BA14</text>
<text x="59.6" y="152">PHI2</text>
<text x="60.6" y="154.5">VBE</text>
<text x="162.4" y="153.9">GND</text>
<text x="51.3" y="157.1">BA15</text>
<text x="51.3" y="159.6">CBE</text>
<text x="59.5" y="159.6">FA14</text>
<text x="59.5" y="157.1">FA15</text>
<text x="79.4" y="158.3">R110</text>
<text x="80.6" y="160.2">33</text>
<text x="238.6" y="157.7">GND</text>
<text x="51.3" y="162.2">~{CAS}~{CASMAN}</text>
<text x="56.6" y="164.7">~{CASBNK}</text>
<text x="59.6" y="167.2">HALT</text>
<text x="79.4" y="167.2">R111</text>
<text x="51.3" y="172.3">GND</text>
<text x="58.2" y="172.3">~{MHALT}</text>
<text x="61.5" y="169.8">NC</text>
<text x="80.6" y="169.1">33</text>
<text x="44.3" y="181.2">GND</text>
<text x="86.7" y="190.9">R24</text>
<text x="86.7" y="188.6">R23</text>
<text x="91.3" y="190.9">3K3</text>
<text x="91.3" y="188.6">3K3</text>
<text x="86.1" y="195">R206</text>
<text x="86.7" y="192.9">R25</text>
<text x="91.3" y="192.9">3K3</text>
<text x="91.3" y="195">3K3</text>
</g>
<g font-size="1.8" fill="#a90000">
<text x="229.3" y="46.2">8</text>
<text x="238.6" y="44" transform="rotate(-90 238.6 44)">20</text>
<text x="245.6" y="44" transform="rotate(-90 245.6 44)">40</text>
<text x="254.1" y="46.2">5</text>
<text x="229.3" y="48.8">9</text>
<text x="253.5" y="48.8">37</text>
<text x="48.8" y="69.6">8</text>
<text x="86.3" y="69.6">8</text>
<text x="123.1" y="69.6">8</text>
<text x="161.2" y="69.6">8</text>
<text x="48.8" y="74.7">6</text>
<text x="48.8" y="72.1">7</text>
<text x="68.5" y="74.7">16</text>
<text x="69.1" y="77.2">1</text>
<text x="69.1" y="72.1">5</text>
<text x="86.3" y="74.7">6</text>
<text x="86.3" y="72.1">7</text>
<text x="106" y="74.7">16</text>
<text x="106.6" y="77.2">1</text>
<text x="106.6" y="72.1">5</text>
<text x="123.1" y="74.7">6</text>
<text x="123.1" y="72.1">7</text>
<text x="142.8" y="74.7">16</text>
<text x="143.4" y="77.2">1</text>
<text x="143.4" y="72.1">5</text>
<text x="161.2" y="74.7">6</text>
<text x="161.2" y="72.1">7</text>
<text x="180.9" y="74.7">16</text>
<text x="181.5" y="77.2">1</text>
<text x="181.5" y="72.1">5</text>
<text x="228.7" y="74.2">19</text>
<text x="253.5" y="76.7">33</text>
<text x="69.1" y="79.8">4</text>
<text x="106.6" y="79.8">4</text>
<text x="143.4" y="79.8">4</text>
<text x="181.5" y="79.8">4</text>
<text x="253.5" y="79.2">34</text>
<text x="253.5" y="81.8">35</text>
<text x="56.9" y="84.5" transform="rotate(-90 56.9 84.5)">9</text>
<text x="62" y="85.1" transform="rotate(-90 62 85.1)">18</text>
<text x="94.4" y="84.5" transform="rotate(-90 94.4 84.5)">9</text>
<text x="99.4" y="85.1" transform="rotate(-90 99.4 85.1)">18</text>
<text x="131.2" y="84.5" transform="rotate(-90 131.2 84.5)">9</text>
<text x="136.3" y="85.1" transform="rotate(-90 136.3 85.1)">18</text>
<text x="169.3" y="84.5" transform="rotate(-90 169.3 84.5)">9</text>
<text x="174.4" y="85.1" transform="rotate(-90 174.4 85.1)">18</text>
<text x="229.3" y="88.1">4</text>
<text x="253.5" y="84.3">36</text>
<text x="253.5" y="88.1">39</text>
<text x="228.7" y="90.7">38</text>
<text x="229.3" y="93.2">3</text>
<text x="254.1" y="90.7">1</text>
<text x="254.1" y="93.2">2</text>
<text x="164.2" y="134.7" transform="rotate(-90 164.2 134.7)">14</text>
<text x="157.4" y="139.4">1</text>
<text x="170.1" y="139.4">8</text>
<text x="48.8" y="148.3">1</text>
<text x="64.7" y="148.3">20</text>
<text x="164.2" y="146.8" transform="rotate(-90 164.2 146.8)">7</text>
<text x="48.8" y="150.9">2</text>
<text x="48.8" y="153.4">3</text>
<text x="48.8" y="156">4</text>
<text x="64.7" y="153.4">18</text>
<text x="64.7" y="150.9">19</text>
<text x="48.8" y="158.5">5</text>
<text x="48.8" y="161">6</text>
<text x="64.7" y="161">15</text>
<text x="48.8" y="163.6">7</text>
<text x="48.8" y="166.1">8</text>
<text x="64.7" y="166.1">13</text>
<text x="64.7" y="163.6">14</text>
<text x="48.2" y="171.2">10</text>
<text x="48.8" y="168.7">9</text>
<text x="64.7" y="171.2">11</text>
<text x="64.7" y="168.7">12</text>
</g>
<g font-size="1.8" fill="#0000c2">
<text x="229.9" y="116">ALTERNATE FOR</text>
<text x="247.6" y="155.7">Y1</text>
<text x="207.6" y="158.5">*C311</text>
<text x="214.7" y="158.5">not</text>
<text x="218.9" y="158.5">mounted</text>
<text x="247.6" y="157.7">NTSC -</text>
<text x="247.6" y="159.8">PAL -</text>
<text x="255" y="159.8">14.187576</text>
<text x="256.3" y="157.7">14.31818</text>
<text x="266.4" y="159.8">MHz</text>
<text x="266.6" y="157.7">MHz</text>
</g>
</svg>
